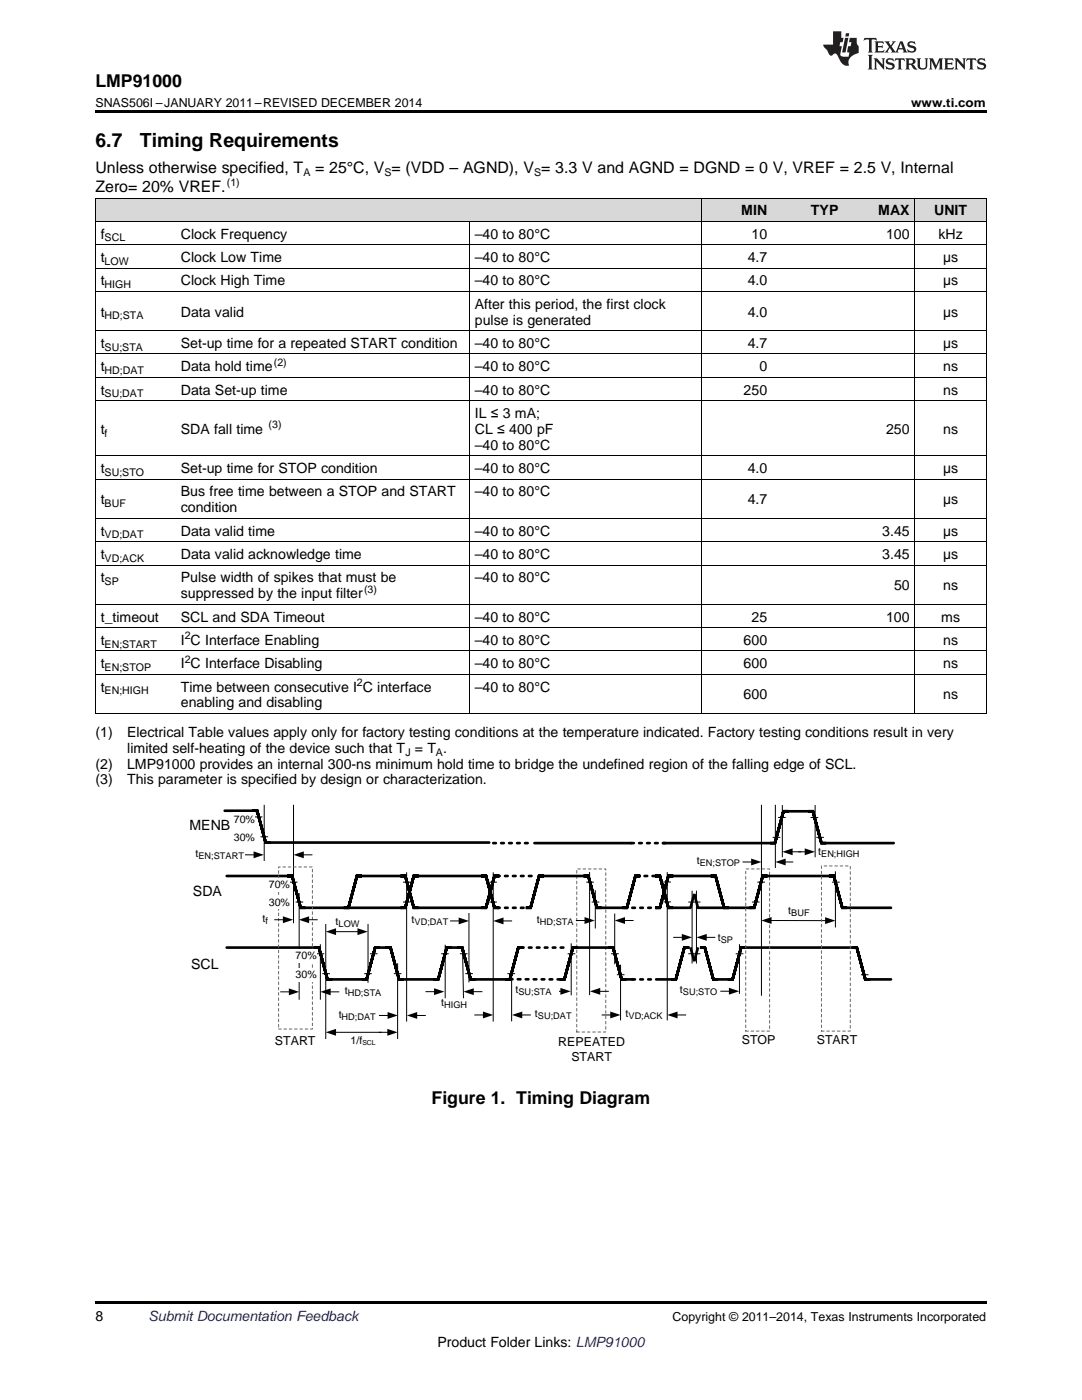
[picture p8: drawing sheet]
<svg xmlns="http://www.w3.org/2000/svg" width="216mm" height="279mm" viewBox="0 0 216 279" stroke-linecap="round" stroke-linejoin="round" font-family="sans-serif">
<g fill="#d8d8d8">
<path d="M19 39.6h16v4.6h-16z"/>
<path d="M35 39.6h58.7v4.6h-58.7z"/>
<path d="M93.7 39.6h26.7v4.6h-26.7z"/>
<path d="M120.4 39.6h19.5v4.6h-19.5z"/>
<path d="M139.9 39.6h14.3v4.6h-14.3z"/>
<path d="M154.2 39.6h14.2v4.6h-14.2z"/>
<path d="M168.4 39.6h14.2v4.6h-14.2z"/>
<path d="M182.6 39.6h14.2v4.6h-14.2z"/>
</g>
<path d="M19 259.7h177.8v.5h-177.8z" fill="#000"/>
<path d="M45.2 189.1h17.5M60 181.2l-1.7-6.4h-1h1l1.7 6.4h.9M65.3 195.5l-1.7-6.4h-.9h.9l1.7 6.4h1M65.8 195.5h7.4l1.7-6.4h.9h-.9l-1.7 6.4M75.4 189.1h1.6M79.6 195.5l-1.7-6.4h-.9h.9l1.7 6.4h1M80.1 195.5h7.3l1.7-6.4h1h-1l-1.7 6.4M89.7 189.1h1.5M93.9 195.5l-1.7-6.4h-1h1l1.7 6.4h1" fill="none" stroke="#000" stroke-width=".53"/>
<path d="M115.1 173.4h5.8v32.6h-5.8z" fill="none" stroke="#666" stroke-width=".2" stroke-dasharray=".5 .5"/>
<path d="M58.6 160.6v23.6M59.7 178.3v21.2M63.9 188.4v11.1M65.8 197.9h1.9" fill="none" stroke="#000" stroke-width=".2"/>
<path d="M63.9 197.9l2.1-.6v1.3z" fill="#000"/>
<path d="M67.9 196.6h7.5v1.9h-7.5z" fill-rule="evenodd" fill="#fff"/>
<path d="M55.9 197.9h1.9M65 184.4v23M73.4 184.4v11.7" fill="none" stroke="#000" stroke-width=".2"/>
<path d="M57.6 197.3l2.1 .6-2.1 .7z" fill="#000"/>
<path d="M45.2 174.8h12.4M71.6 174.8h8.5M60.9 181.2h19.2M68.6 181.2h.9l1.7-6.4h1h-1l-1.7 6.4M79.9 181.2h1l1.7-6.4h.9h-.9l-1.7 6.4M82.6 181.2l-1.7-6.4h-1h1l1.7 6.4h.9" fill="none" stroke="#000" stroke-width=".53"/>
<path d="M66.5 183h5.7v1.6h-5.7z" fill-rule="evenodd" fill="#fff"/>
<path d="M81.1 174.1v29.8M79.3 192.3v15.1M75.6 202.7h1.9M83.1 202.7h1.9" fill="none" stroke="#000" stroke-width=".2"/>
<path d="M77.3 202l2.1 .7-2.1 .6zM81.2 202.7l2-.7v1.3z" fill="#000"/>
<path d="M66.7 201.3h8.3v2.1h-8.3z" fill-rule="evenodd" fill="#fff"/>
<path d="M98.4 174.1v29.8M84.9 197.9h1.9M88.8 188.5v10.7M92.3 189.5l.2 9.7M93.6 182.2v13.9M94.4 197.9h1.9M102.1 194.1v9.7M94.6 202.6h1.9M104 202.6h1.9" fill="none" stroke="#000" stroke-width=".2"/>
<path d="M86.6 197.2l2.1 .7-2.1 .7zM92.5 197.9l2-.7v1.4zM96.4 201.9l2 .7-2 .6zM102.2 202.6l2-.7v1.3z" fill="#000"/>
<path d="M83.3 174.8h12.7M108.5 174.8h7.8M83.5 181.2h13.5l1.7-6.4h.9h-.9l-1.7 6.4M94.4 195.5h7.3l1.7-6.4h1h-1l-1.7 6.4M98.7 181.2l-1.7-6.4h-1h1l1.7 6.4h.9M104.9 181.2h1l1.7-6.4h.9h-.9l-1.7 6.4M111.7 195.5h.9l1.7-6.4h1h-1l-1.7 6.4M115.1 189.1h6.3M119.1 181.2l-1.7-6.4h-1h1l1.7 6.4h1M124 195.5l-1.7-6.4h-.9h.9l1.7 6.4h1M130.9 195.5h3.9l1.8-6.4h.9h-1l-1.7 6.4M142.3 195.5l-1.7-6.4h-.9h.9l1.7 6.4h1" fill="none" stroke="#000" stroke-width=".53"/>
<path d="M99.2 174.8h7.9M99.2 181.2h6.3M101.7 195.4l10.2 .1M103.9 189.1h9.6M126.2 195.5h4.7" fill="none" stroke="#000" stroke-width=".53" stroke-dasharray=".5 1.1"/>
<path d="M106.8 201.3h7.5v1.5h-7.5z" fill-rule="evenodd" fill="#fff"/>
<path d="M117.6 174v24.6M110.1 197.8h1.9M114 188.3v10.3M119.6 197.8h1.9" fill="none" stroke="#000" stroke-width=".2"/>
<path d="M111.8 197.2l2.1 .6-2.1 .7zM117.7 197.8l2.1-.6v1.3z" fill="#000"/>
<path d="M102.8 196.6h8.8v1.6h-8.8z" fill-rule="evenodd" fill="#fff"/>
<path d="M134.1 174.8h7.9M120.1 181.2h5l1.7-6.4h1h-1l-1.7 6.4M124.6 195.5h1.8M130.7 181.2h1l1.7-6.4h.9h-.9l-1.7 6.4M133.4 181.2l-1.7-6.4h-1h1l1.7 6.4h.9M139.3 181.2h10.7M143.3 195.5h2.9l1.7-6.4h.9h-.9l-1.7 6.4M144.5 181.2l-1.7-6.4h-1h1l1.7 6.4h.9M148.4 189.1h21.6M149.5 181.2h1l1.7-6.4h1h-1l-1.7 6.4" fill="none" stroke="#000" stroke-width=".53"/>
<path d="M127 174.8h3.9M124.6 181.2h7.1" fill="none" stroke="#000" stroke-width=".53" stroke-dasharray=".5 1.1"/>
<path d="M143.7 197.8h1.9M147.5 188.4v9.9" fill="none" stroke="#000" stroke-width=".2"/>
<path d="M145.4 197.1l2.1 .7-2.1 .7z" fill="#000"/>
<path d="M134.9 196.6h8.2v1.6h-8.2z" fill-rule="evenodd" fill="#fff"/>
<path d="M55.6 173h6.7v32.4h-6.7zM148.8 173.4h4.8v32.4h-4.8z" fill="none" stroke="#666" stroke-width=".2" stroke-dasharray=".5 .5"/>
<path d="M54.7 183.6h1.9M61.5 183.6h1.9M66.9 185.9h4.6" fill="none" stroke="#000" stroke-width=".2"/>
<path d="M56.4 182.9l2.1 .7-2.1 .6zM59.6 183.6l2.1-.7v1.3zM65 185.9l2.1-.6v1.3zM71.3 185.3l2.1 .6-2.1 .7z" fill="#000"/>
<path d="M52.4 182.4h2.2v1.6h-2.2z" fill-rule="evenodd" fill="#fff"/>
<path d="M118.8 177.7v7.6M114.9 183.7h1.9M122.7 182.3v10.1M124.5 183.7h1.9" fill="none" stroke="#000" stroke-width=".2"/>
<path d="M116.6 183l2.1 .7-2.1 .7zM122.7 183.7l2-.7v1.4z" fill="#000"/>
<path d="M107.1 182.2h7.6v2.3h-7.6z" fill-rule="evenodd" fill="#fff"/>
<path d="M153.2 174.8h12.2M137.8 189.1l.7 2.7 .8-2.7M168.1 181.2l-1.7-6.4h-1h1l1.7 6.4h9.7M173.6 195.5h-.9l-1.7-6.4h-1h1l1.7 6.4h5.1" fill="none" stroke="#000" stroke-width=".53"/>
<path d="M138.1 177.8v14.5M139 177.8v14.5M134.3 187.1h1.9M140.9 187.1h1.8" fill="none" stroke="#000" stroke-width=".2"/>
<path d="M136 186.4l2.1 .7-2.1 .7zM139 187.1l2-.7v1.4z" fill="#000"/>
<path d="M143.2 186.2h3.6v1.6h-3.6z" fill-rule="evenodd" fill="#fff"/>
<path d="M134.3 181.2h3.5l.7-2.8 .8 2.8" fill="none" stroke="#000" stroke-width=".53"/>
<path d="M166.7 173.9v11.2M153.8 183.7h1.9M154.9 183.7h9.9" fill="none" stroke="#000" stroke-width=".2"/>
<path d="M151.9 183.7l2.1-.7v1.4zM164.6 183l2.1 .7-2.1 .7z" fill="#000"/>
<path d="M157.3 180.9h3.6v1.5h-3.6z" fill-rule="evenodd" fill="#fff"/>
<path d="M163.9 172.8h5.8v33h-5.8z" fill="none" stroke="#666" stroke-width=".2" stroke-dasharray=".5 .5"/>
<g fill="none" stroke="#000" stroke-width=".2">
<path d="M57.9 176.1h1.5M80.4 176.1h1.5M97.6 176.1h1.5M117 176.1h1.5M151.1 176.1h1.5M166 176.1h1.5M59 180h1.5M63.2 190.3h1.5M64.3 194.3h1.5M72.7 194.3h1.5M73.8 190.3h1.5M78.6 194.3h1.5"/>
<path d="M80.4 180h1.5M88 190.3h1.5M91.8 190.3h1.5M92.8 194.3h1.6M97.6 180h1.5M101.3 194.3h1.5M113.3 190.3h1.5M118.1 180h1.5M121.9 190.3h1.6M137.3 180h2.5M137.3 190.3h2.4M146.8 190.3h1.5"/>
<path d="M150 180h1.6M66.9 206h10.6"/>
</g>
<path d="M65 206l2.1-.7v1.4zM77.3 205.3l2 .7-2 .7z" fill="#000"/>
<path d="M69.2 206.5h5.4v1.9h-5.4z" fill-rule="evenodd" fill="#fff"/>
<path d="M89.8 183.8h1.9M100.3 183.8h1.9" fill="none" stroke="#000" stroke-width=".2"/>
<path d="M91.5 183.1l2.1 .7-2.1 .7zM98.4 183.8l2.1-.7v1.4z" fill="#000"/>
<path d="M82.1 182.2h7.6v2.3h-7.6z" fill-rule="evenodd" fill="#fff"/>
<path d="M132.4 180h1.5M132.4 176h1.5M133.1 174.1v29.5M123.1 194.5h1.5M123.8 192.5v11.1M120.1 202.6h1.8M135 202.6h1.9" fill="none" stroke="#000" stroke-width=".2"/>
<path d="M121.8 201.9l2 .7-2 .6zM133.1 202.6l2.1-.7v1.3z" fill="#000"/>
<g fill="#fff">
<path d="M124.8 200.9h7.6v2.3h-7.6z" fill-rule="evenodd"/>
<path d="M53.6 178.7h4.3v2.8h-4.3z" fill-rule="evenodd"/>
<path d="M53.6 175.3h4.3v2.7h-4.3z" fill-rule="evenodd"/>
<path d="M58.9 193.2h4.4v2.8h-4.4z" fill-rule="evenodd"/>
<path d="M58.9 189.5h4.4v2.7h-4.4z" fill-rule="evenodd"/>
</g>
<path d="M44.8 161.8h5.5M53 168.2l-1.7-6.4h-1h1l1.7 6.4h1" fill="none" stroke="#000" stroke-width=".53"/>
<path d="M50.8 163h1.6M52 167h1.5" fill="none" stroke="#000" stroke-width=".2"/>
<g fill="#fff">
<path d="M46.6 165.9h4.4v2.8h-4.4z" fill-rule="evenodd"/>
<path d="M46.6 162.2h4.4v2.7h-4.4z" fill-rule="evenodd"/>
</g>
<path d="M54 168.2h43.6M132.3 168.3h21.4M164.9 168.3h13.4" fill="none" stroke="#000" stroke-width=".53"/>
<path d="M98.4 168.3h8" fill="none" stroke="#000" stroke-width=".53" stroke-dasharray=".5 1.1"/>
<path d="M48.9 170.6h1.9M52.7 160.6v11.2M60.5 170.6h1.8" fill="none" stroke="#000" stroke-width=".2"/>
<path d="M50.6 169.9l2.1 .7-2.1 .7zM58.6 170.6l2-.7v1.4z" fill="#000"/>
<path d="M39 169.4h9.8v1.6h-9.8z" fill-rule="evenodd" fill="#fff"/>
<path d="M148.2 172h1.9M151.9 160.6v38.1M154.7 160.6v12.6M171.8 194.5h1.5" fill="none" stroke="#000" stroke-width=".2"/>
<path d="M149.9 171.3l2 .7-2 .7z" fill="#000"/>
<path d="M139 170.8h8.8v1.6h-8.8z" fill-rule="evenodd" fill="#fff"/>
<path d="M106.6 168.3h19.3M153.7 168.3h.9l1.7-6.4h1h-1l-1.7 6.4M156.6 161.9h4.6M163.9 168.3l-1.7-6.4h-1h1l1.7 6.4h1" fill="none" stroke="#000" stroke-width=".53"/>
<path d="M125.9 168.3h7.1" fill="none" stroke="#000" stroke-width=".53" stroke-dasharray=".5 1.1"/>
<path d="M154.2 167.1h1.5M155.3 163.1h1.5M156.1 160.7v10.4M158 170h2.7M161.7 163.1h1.6M162.7 160.7v10.4M162.9 167.1h1.5" fill="none" stroke="#000" stroke-width=".2"/>
<path d="M156.1 170l2.1-.7v1.4zM160.6 169.3l2 .7-2 .7z" fill="#000"/>
<path d="M163.3 169.1h9.9v1.5h-9.9z" fill-rule="evenodd" fill="#fff"/>
<g fill="none" stroke="#000" stroke-width=".2">
<path d="M19 39.5h177.8M19.1 39.5v103M139.9 39.5v103M182.5 39.5v103M196.8 39.5v103M19 58.2h177.8M19 53.5h177.8M19 48.8h177.8M19 44.2h177.8M93.6 44.2v98.3M19 80h177.8M19 75.3h177.8"/>
<path d="M19 70.6h177.8M19 66h177.8M19 95.6h177.8M19 91h177.8M19 112.8h177.8M19 108.1h177.8M19 103.5h177.8M19 134.6h177.8M19 129.9h177.8M19 125.3h177.8M19 120.6h177.8M19 142.4h177.8"/>
<path d="M156.6 172h1.7"/>
</g>
<path d="M154.7 172l2.1-.7v1.4z" fill="#000"/>
<path d="M19 22h177.8v.5h-177.8zM19 142.4l.2 .1zM93.6 142.4l.1 .1zM120.3 142.4l.1 .1zM139.8 142.4l.1 .1zM154.1 142.4l.1 .1zM168.3 142.4l.1 .1zM182.5 142.4l.1 .1zM196.7 142.4l.1 .1z" fill="#000"/>
<g fill="#231f20">
<path d="M172.5 7.6l-.1 .5 .4-.2h.6v.1v2.1l-.2 .4h.9l-.2-.4v-2.1l.1-.1h.5l.5 .2-.2-.5zM174.5 8.3l.2 .3v1.5l-.2 .4h1.8l.2-.6a1.04 1.04 0 0 1-1.3 .2v-.7h.6l.3 .2v-.6l-.3 .2h-.6v-.6l.8-.1 .4 .3-.2-.5zM176.5 8.3l.9 1.1-.9 1.1h.8l-.2-.2 .4-.7 .5 .7-.2 .2h1.5l-.2-.2 .2-.4h.9l.1 .4-.2 .2h1l-.3-.3-.7-1.9h-.5l-.9 2-.8-1 .9-1h-.8l.1 .3-.4 .5-.3-.6 .1-.2zM179.7 8.6l.4 1h-.7zM181.3 8.4a.63 .63 0 0 0-.2 .7 .63 .63 0 0 0 .6 .4l.6 .2 .1 .2a.75 .75 0 0 1-.7 .4 .75 .75 0 0 1-.6-.5l.1 .7 .1-.1a1.11 1.11 0 0 0 1.5-.6 1.13 1.13 0 0 0-1.2-.8l-.1-.4a1.04 1.04 0 0 1 1.2 .2l-.2-.5-.2 .1-.4-.2zM173.2 10.9l.2 .4v2.2l-.2 .4h1l-.3-.4v-2.2l.3-.4zM174.3 11.6l.3 .4v1.5l-.3 .4h.8l-.2-.4v-1.3l1.5 1.7v-1.9l.2-.4h-.7l.2 .4v.9l-1.1-1.3zM177 11.8a.62 .62 0 0 0-.2 .7 .62 .62 0 0 0 .6 .4l.6 .1 .1 .3a.76 .76 0 0 1-.7 .3 .76 .76 0 0 1-.7-.4l.2 .7 .1-.1a1.11 1.11 0 0 0 1.5-.6 1.13 1.13 0 0 0-1.2-.8l-.1-.4a1.04 1.04 0 0 1 1.2 .2l-.2-.6-.2 .1-.5-.1zM178.7 11.6l-.2 .6a.61 .61 0 0 1 .8-.3v1.6l-.2 .4h.9l-.2-.4v-1.6a.63 .63 0 0 1 .7 .3l-.1-.6zM180.6 11.6l.3 .4v1.5l-.3 .4h1l-.2-.2-.1-.8 .6 .2a.76 .76 0 0 0 1.2 .7l-1-1a.58 .58 0 0 0 .6-.5 .58 .58 0 0 0-.5-.6zM181.4 11.9h.1a.45 .45 0 0 1 .5 .1 .45 .45 0 0 1 .1 .5l-.8 .2zM182.9 11.6l.2 .2a2.17 2.17 0 0 0 .3 1.9 .99 .99 0 0 0 1.6-.6v-1.1l.2-.4h-.7l.2 .2a1.92 1.92 0 0 1-.2 1.8 .6 .6 0 0 1-.9-.5v-1.1l.2-.4zM185.4 11.6l.2 .4v1.5l-.2 .4h.7l-.2-.4v-1.4l.8 1.8 .8-1.8v1.4l-.2 .4h.9l-.2-.4v-1.5l.2-.4h-.8l-.6 1.5-.6-1.5zM188.4 11.6l.2 .4v1.5l-.2 .4h1.8l.1-.6a1.04 1.04 0 0 1-1.2 .1v-.6h.5l.4 .2v-.6l-.4 .2h-.5v-.7h.8l.3 .3-.1-.6zM190.5 11.6l.2 .4v1.5l-.2 .4h.7l-.2-.4v-1.3l1.5 1.7v-1.9l.2-.4h-.7l.2 .4v.9l-1.1-1.3zM192.9 11.6l-.1 .6a.61 .61 0 0 1 .7-.3l.1 1.6-.3 .4h1l-.3-.4 .1-1.6a.63 .63 0 0 1 .7 .3l-.1-.6zM195.2 11.8a.62 .62 0 0 0-.2 .7 .62 .62 0 0 0 .6 .4l.6 .1 .1 .3a.76 .76 0 0 1-.7 .3 .76 .76 0 0 1-.6-.4l.1 .7 .1-.1a1.11 1.11 0 0 0 1.6-.6 1.13 1.13 0 0 0-1.3-.8l-.1-.4a1.04 1.04 0 0 1 1.2 .2l-.1-.6-.2 .1-.5-.1z"/>
<path d="M166.2 6.3v2.6h-1.9v.4l.8 .9a.91 .91 0 0 0 1 .8 .56 .56 0 0 1 .5-.3 .56 .56 0 0 1 .5 .3l.4 .8a1.53 1.53 0 0 0 1.9 1.2 1.54 1.54 0 0 1 1-2.1l.9-.3v-1.4a1.52 1.52 0 0 1-.4-1.6h-1.3l-.2 .8h.5l-.2 .8h-.5l-.1 1v.2l.4 .1-.2 .8a1.93 1.93 0 0 1-1.6-.3l.3-1.8h-.5l.2-.8h.4l.2-.8h-.4v-1.3zM168.6 7.6l-.6 2.9h.7l.6-2.9zM168.8 6.6l-.1 .7h.6l.2-.7z"/>
</g>
<g font-size="3.9">
<text x="19" y="29.3">6.7</text>
<text x="27.9" y="29.3">Timing Requirements</text>
</g>
<g font-size="3.5">
<text x="19" y="17.3">LMP91000</text>
<text x="86.1" y="220.2">Figure 1. Timing Diagram</text>
</g>
<g font-size="3.2">
<text x="19" y="34.4">Unless otherwise specified, T</text>
<text x="62.9" y="34.4">= 25°C, V = (VDD – AGND), V = 3.3 V and AGND = DGND = 0 V, VREF = 2.5 V, Internal</text>
<text x="19" y="38.3">Zero= 20% VREF.</text>
</g>
<g font-size="2.8">
<text x="20.1" y="47.6">f</text>
<text x="36.1" y="47.6">Clock Frequency</text>
<text x="94.8" y="47.6">–40 to 80°C</text>
<text x="147.9" y="43">MIN</text>
<text x="150" y="47.6">10</text>
<text x="161.8" y="43">TYP</text>
<text x="175.3" y="43">MAX</text>
<text x="176.8" y="47.6">100</text>
<text x="186.4" y="43">UNIT</text>
<text x="187.3" y="47.6">kHz</text>
<text x="20.1" y="52.3">t</text>
<text x="36.1" y="52.3">Clock Low Time</text>
<text x="94.8" y="52.3">–40 to 80°C</text>
<text x="149.2" y="52.3">4.7</text>
<text x="188.2" y="52.3">µs</text>
<text x="20.1" y="56.9">t</text>
<text x="36.1" y="56.9">Clock High Time</text>
<text x="94.8" y="56.9">–40 to 80°C</text>
<text x="149.2" y="56.9">4.0</text>
<text x="188.2" y="56.9">µs</text>
<text x="20.1" y="63.2">t</text>
<text x="36.1" y="63.2">Data valid</text>
<text x="94.8" y="61.6">After this period, the first clock</text>
<text x="94.8" y="64.8">pulse is generated</text>
<text x="149.2" y="63.2">4.0</text>
<text x="188.2" y="63.2">µs</text>
<text x="20.1" y="69.4">t</text>
<text x="36.1" y="69.4">Set-up time for a repeated START condition</text>
<text x="94.8" y="69.4">–40 to 80°C</text>
<text x="149.2" y="69.4">4.7</text>
<text x="188.2" y="69.4">µs</text>
<text x="20.1" y="74.1">t</text>
<text x="36.1" y="74.1">Data hold time</text>
<text x="94.8" y="74.1">–40 to 80°C</text>
<text x="151.5" y="74.1">0</text>
<text x="188.2" y="74.1">ns</text>
<text x="20.1" y="78.7">t</text>
<text x="36.1" y="78.7">Data Set-up time</text>
<text x="94.8" y="78.7">–40 to 80°C</text>
<text x="94.8" y="83.4">IL ≤ 3 mA;</text>
<text x="148.4" y="78.7">250</text>
<text x="188.2" y="78.7">ns</text>
<text x="20.1" y="86.6">t</text>
<text x="36.1" y="86.6">SDA fall time</text>
<text x="94.8" y="86.6">CL ≤ 400 pF</text>
<text x="94.8" y="89.7">–40 to 80°C</text>
<text x="176.8" y="86.6">250</text>
<text x="188.2" y="86.6">ns</text>
<text x="20.1" y="94.4">t</text>
<text x="36.1" y="94.4">Set-up time for STOP condition</text>
<text x="94.8" y="94.4">–40 to 80°C</text>
<text x="149.2" y="94.4">4.0</text>
<text x="188.2" y="94.4">µs</text>
<text x="20.1" y="100.6">t</text>
<text x="36.1" y="99.1">Bus free time between a STOP and START</text>
<text x="94.8" y="99.1">–40 to 80°C</text>
<text x="149.2" y="100.6">4.7</text>
<text x="188.2" y="100.6">µs</text>
<text x="20.1" y="106.9">t</text>
<text x="36.1" y="102.2">condition</text>
<text x="36.1" y="106.9">Data valid time</text>
<text x="94.8" y="106.9">–40 to 80°C</text>
<text x="176" y="106.9">3.45</text>
<text x="188.2" y="106.9">µs</text>
<text x="20.1" y="111.5">t</text>
<text x="36.1" y="111.5">Data valid acknowledge time</text>
<text x="94.8" y="111.5">–40 to 80°C</text>
<text x="176" y="111.5">3.45</text>
<text x="188.2" y="111.5">µs</text>
<text x="20.1" y="116.2">t</text>
<text x="36.1" y="116.2">Pulse width of spikes that must be</text>
<text x="36.1" y="119.4">suppressed by the input filter</text>
<text x="94.8" y="116.2">–40 to 80°C</text>
<text x="178.4" y="117.8">50</text>
<text x="188.2" y="117.8">ns</text>
<text x="20.1" y="124">t_timeout</text>
<text x="36.1" y="124">SCL and SDA Timeout</text>
<text x="94.8" y="124">–40 to 80°C</text>
<text x="150" y="124">25</text>
<text x="176.8" y="124">100</text>
<text x="187.8" y="124">ms</text>
<text x="20.1" y="128.7">t</text>
<text x="36.1" y="128.7">I C Interface Enabling</text>
<text x="94.8" y="128.7">–40 to 80°C</text>
<text x="148.4" y="128.7">600</text>
<text x="188.2" y="128.7">ns</text>
<text x="20.1" y="133.3">t</text>
<text x="36.1" y="133.3">I C Interface Disabling</text>
<text x="94.8" y="133.3">–40 to 80°C</text>
<text x="148.4" y="133.3">600</text>
<text x="188.2" y="133.3">ns</text>
<text x="20.1" y="138">t</text>
<text x="36.1" y="138">Time between consecutive I C interface</text>
<text x="36.1" y="141.2">enabling and disabling</text>
<text x="94.8" y="138">–40 to 80°C</text>
<text x="148.4" y="139.6">600</text>
<text x="188.2" y="139.6">ns</text>
<text x="19" y="147">(1)</text>
<text x="25.4" y="147">Electrical Table values apply only for factory testing conditions at the temperature indicated. Factory testing conditions result in very</text>
<text x="19" y="153.4">(2)</text>
<text x="25.4" y="153.4">LMP91000 provides an internal 300-ns minimum hold time to bridge the undefined region of the falling edge of SCL.</text>
<text x="25.4" y="150.2">limited self-heating of the device such that T = T .</text>
<text x="19" y="156.6">(3)</text>
<text x="25.4" y="156.6">This parameter is specified by design or characterization.</text>
<text x="37.8" y="165.6">MENB</text>
<text x="38.5" y="178.9">SDA</text>
<text x="38.2" y="193.3">SCL</text>
<text x="19" y="263.6">8</text>
<text x="87.3" y="268.9">Product Folder Links: LMP91000</text>
</g>
<text font-size="2.8" fill="#0000c8" x="29.6" y="263.6">Submit Documentation Feedback</text>
<g font-size="2.5">
<text x="19" y="21.4">SNAS506I –JANUARY 2011–REVISED DECEMBER 2014</text>
<text x="181.8" y="21.4">www.ti.com</text>
<text x="54.9" y="208.6">START</text>
<text x="111.4" y="208.8">REPEATED</text>
<text x="148" y="208.4">STOP</text>
<text x="163" y="208.4">START</text>
<text x="114" y="211.8">START</text>
<text x="134.2" y="263.6">Copyright © 2011–2014, Texas Instruments Incorporated</text>
</g>
<g font-size="2.1">
<text x="60.5" y="35.1">A</text>
<text x="76.7" y="35.1">S</text>
<text x="106.6" y="35.1">S</text>
<text x="45.3" y="37">(1)</text>
<text x="20.9" y="48.2">SCL</text>
<text x="20.9" y="52.8">LOW</text>
<text x="20.9" y="57.5">HIGH</text>
<text x="20.9" y="63.7">HD;STA</text>
<text x="20.9" y="70">SU;STA</text>
<text x="20.9" y="74.6">HD;DAT</text>
<text x="54.6" y="73">(2)</text>
<text x="20.9" y="79.3">SU;DAT</text>
<text x="20.9" y="87.1">f</text>
<text x="53.6" y="85.4">(3)</text>
<text x="20.9" y="95">SU;STO</text>
<text x="20.9" y="101.2">BUF</text>
<text x="20.9" y="107.5">VD;DAT</text>
<text x="20.9" y="112.1">VD;ACK</text>
<text x="20.9" y="116.8">SP</text>
<text x="72.6" y="118.3">(3)</text>
<text x="20.9" y="129.3">EN;START</text>
<text x="36.9" y="127.6">2</text>
<text x="20.9" y="133.9">EN;STOP</text>
<text x="36.9" y="132.2">2</text>
<text x="71.2" y="136.9">2</text>
<text x="20.9" y="138.6">EN;HIGH</text>
<text x="80.9" y="150.8">J</text>
<text x="87" y="150.8">A</text>
<text x="46.7" y="167.9">30%</text>
<text x="46.7" y="164.2">70%</text>
<text x="39" y="171.1">t</text>
<text x="139" y="172.5">t</text>
<text x="163.3" y="170.7">t</text>
<text x="53.6" y="177.3">70%</text>
<text x="52.4" y="184">t</text>
<text x="53.6" y="180.7">30%</text>
<text x="67" y="184.7">t</text>
<text x="82.1" y="184.2">t</text>
<text x="107.1" y="184.2">t</text>
<text x="157.3" y="182.5">t</text>
<text x="59" y="191.5">70%</text>
<text x="143.2" y="187.8">t</text>
<text x="59" y="195.2">30%</text>
<text x="67.6" y="203.2">t</text>
<text x="68.8" y="198.4">t</text>
<text x="88.1" y="200.8">t</text>
<text x="102.8" y="198.2">t</text>
<text x="106.7" y="202.9">t</text>
<text x="124.8" y="202.9">t</text>
<text x="135.7" y="198.3">t</text>
<text x="70" y="208.3">1/f</text>
</g>
<g font-size="1.8">
<text x="39.6" y="171.5">EN;START</text>
<text x="139.6" y="172.9">EN;STOP</text>
<text x="163.9" y="171.1">EN;HIGH</text>
<text x="53" y="184.4">f</text>
<text x="67.6" y="185.1">LOW</text>
<text x="82.7" y="184.6">VD;DAT</text>
<text x="107.7" y="184.6">HD;STA</text>
<text x="157.9" y="182.9">BUF</text>
<text x="143.8" y="188.2">SP</text>
<text x="68.2" y="203.6">HD;DAT</text>
<text x="69.4" y="198.8">HD;STA</text>
<text x="88.6" y="201.2">HIGH</text>
<text x="103.4" y="198.6">SU;STA</text>
<text x="107.3" y="203.3">SU;DAT</text>
<text x="125.4" y="203.3">VD;ACK</text>
<text x="136.3" y="198.7">SU;STO</text>
</g>
<text font-size="1.4" x="72.3" y="208.6">SCL</text>
</svg>
